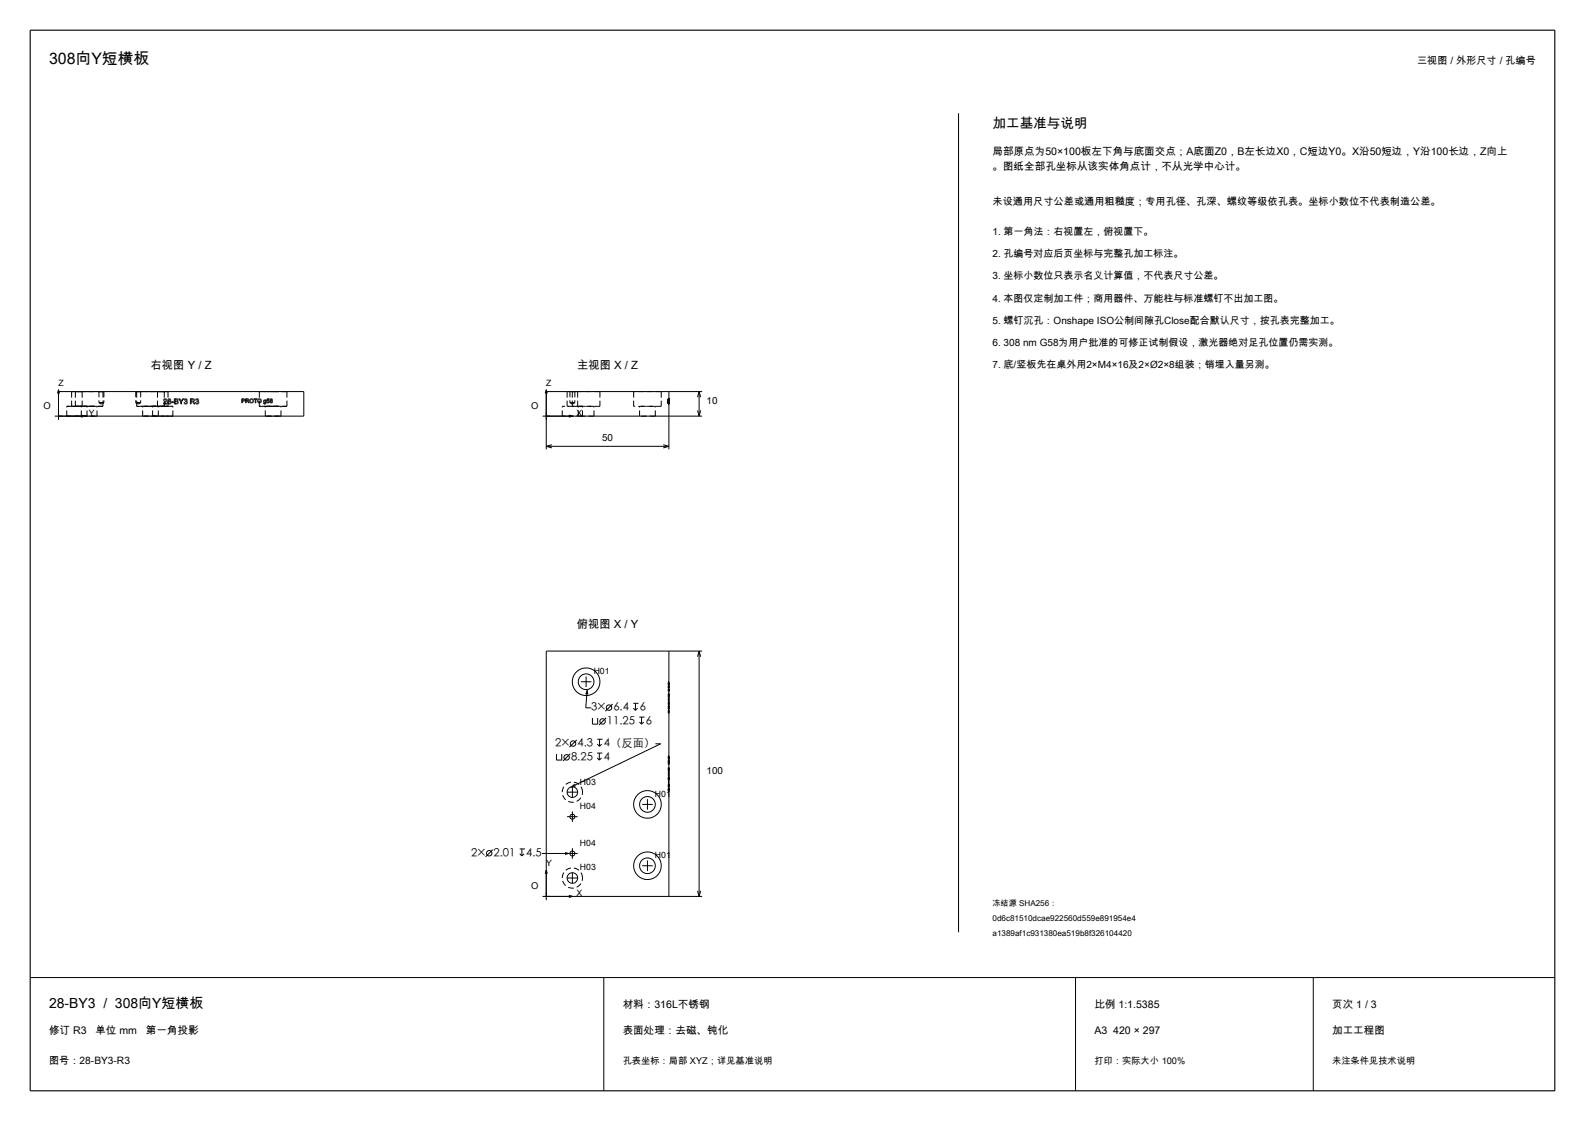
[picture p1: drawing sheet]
<svg xmlns="http://www.w3.org/2000/svg" width="420mm" height="297mm" viewBox="0 0 420 297" stroke-linecap="round" stroke-linejoin="round" font-family="sans-serif">
<path d="M8 8h404v281h-404z" fill="none" stroke="#000" stroke-width=".3"/>
<g fill="none" stroke="#000" stroke-width=".26">
<path d="M254 30v217M15.5 103.7h65v6.5h-66M15.5 103.3v8M15.5 103.3l-.3 .9M15.5 103.3l.3 .9M21.5 110l1 .2-1 .3M43.3 107h.1M43.3 106.9v.1M43.3 106.9h.1M43.3 106h.2M43.3 106h.1M43.3 105.9v.1"/>
<path d="M43.3 105.9h.1M43.4 105.9h.1M43.4 106.8l-.1 .1M43.4 106.8h.1M43.4 105.8h.1M43.4 106.7v.1M43.4 106.7h.1M43.5 105.7l-.1 .1M43.5 105.7h.1M43.5 106.7h-.1M43.5 106h.1M43.5 106.6v.1"/>
<path d="M43.5 105.9v.1M43.5 106.9h.7v.1h-.9M43.5 105.9h.1M43.5 106.9h.1M43.6 105.9h-.1M43.6 105.7h-.1M43.6 105.7h.1M43.6 106.8l-.1 .1M43.6 105.8v.1M43.6 106.8h.1M43.6 105.8h.1M43.6 105.6v.1"/>
<path d="M43.7 105.6h-.1M43.7 106.7l-.1 .1M43.7 105.8h.1M43.7 106.5l-.2 .1M43.7 105.6h.1M43.8 106.4l-.1 .1M43.8 105.8h.1M43.8 105.8h-.1M43.8 105.6h.1M43.8 106.4h.1M43.9 105.8h.1M43.9 105.6h.1"/>
<path d="M43.9 106.3l-.1 .1M43.9 105.6v.1M43.9 106.3h.1M43.9 105.7h.1M44 105.7h.1M44 106.5l-.3 .2M44 106.2l-.1 .1M44 105.9h.1M44 106.4v.1M44 106.2h.1M44 106.1v.1M44 106.1h.1"/>
<path d="M44 105.9v.1M44 106v.1M44 106h.1M44 106.4h.1M44.1 106.4h-.1M44.1 105.7h.1M44.1 105.7v.1M44.1 106.3v.1M44.1 105.8h.1M44.1 106.3h.1M44.2 105.8v.1M44.2 106.2l-.1 .1"/>
<path d="M44.2 106.2h.1M44.2 105.9h.1M44.2 106.1v.1M44.2 106.1h.1M44.2 105.9v.1M44.2 106h.1M44.2 106v.1M44.4 106.7h.1M44.4 106.6h.1M44.4 106.5v.1M44.4 106.7v.1M44.4 106.5h.1"/>
<path d="M44.4 106.8h.1M44.5 106h.1M44.5 106.9h.1M44.5 105.9v.1M44.5 106.1h.1M44.5 105.9h.1M44.5 106.1v.1M44.5 106.4h.1M44.5 106.2h.1M44.5 105.8v.1M44.5 105.8h.1M44.5 106.9l.1 .1"/>
<path d="M44.6 105.8h-.1M44.6 106.3l-.1 .1M44.6 105.7v.1M44.6 106.7h.1M44.6 106.6h.1M44.6 106.3h.1M44.6 106.2v.1M44.6 107h.1M44.6 106.7v.1M44.6 106.5v.1M44.6 106.8h.1M44.6 106.5h.1"/>
<path d="M44.6 105.7h.1M44.6 106h.1M44.6 105.9v.1M44.6 106.1h.1M44.6 105.9h.1M44.7 107h.1M44.7 105.9h-.1M44.7 106.3h-.1M44.7 106.1h.1M44.7 106.9h.1M44.7 105.9h.1M44.7 106.1v.1"/>
<path d="M44.7 105.7h.1M44.7 106.4h.1M44.7 106.2h.1M44.7 105.8v.1M44.7 107v.1M44.7 105.8h.1M44.7 107.1h.1M44.8 105.6h-.1M44.8 105.8h-.1M44.8 105.6h.1M44.8 106.4h-.1M44.8 107.1h.1"/>
<path d="M44.8 106.9h.1M44.8 106.2h.1M44.8 106.4h.1M44.8 105.8h.1M44.9 106.4h-.1M44.9 106.4h.1M44.9 105.6h-.1M44.9 105.8h-.1M44.9 105.8h.1M44.9 105.6h.1M44.9 106.2h.1M44.9 107.1h.1"/>
<path d="M44.9 106.9h.1M45 106.2h-.1M45 107.1h-.1M45 105.6h.1M45 106.4h.1M45 106.9h.1M45 105.7h.1M45 107v.1M45 105.8h.1M45 106.2h.1M45 105.8v.1M45 107h.1"/>
<path d="M45 106.4l.1 .1M45.1 105.9h.1M45.1 106.1h.1M45.1 106.8l-.1 .1M45.1 107h-.1M45.1 105.7h.1M45.1 105.9v.1M45.1 106.5h.1M45.1 106.3h.1M45.1 106h.1M45.1 106v.1M45.1 107h.1"/>
<path d="M45.1 106.8h.1M45.1 106.2v.1M45.1 106.6h.1M45.1 106.7h.1M45.1 106.6v.1M45.2 105.7v.1M45.2 107h-.1M45.2 105.8h.1M45.2 106.2h-.1M45.2 106.3v.1M45.2 107h.1M45.2 106.9v.1"/>
<path d="M45.2 106.4h.1M45.2 106.2h.1M45.2 106.9h.1M45.2 105.8v.1M45.2 106.1h.1M45.2 105.9h.1M45.3 106.9h-.1M45.3 106.1h-.1M45.3 105.9h.1M45.3 106.4v.1M45.3 105.9v.1M45.3 106v.1"/>
<path d="M45.3 106h.1M45.3 106.8v.1M45.3 106.8h.1M45.3 106.5h.1M45.3 106.7v.1M45.3 106.5v.1M45.3 106.7h.1M45.3 106.6h.1M45.3 106.6v.1M45.5 106.4h.5v.2h-.5zM46.7 105.8h-.3v.4h.4M46.7 105.8h.1"/>
<path d="M46.8 106.4h-.4v.5h.4M46.8 106.4h.1M46.8 105.8h.1M46.8 105.6h-.6v1.4h.6M46.8 105.6h.1M46.8 105.6l.1 .1M46.9 106.4h.1M46.9 107h-.1M46.9 106.9h-.1M46.9 105.8h.1M46.9 106.2h.1M46.9 105.7h.1"/>
<path d="M46.9 107h.1M46.9 106.9h.1M46.9 105.9h.1M46.9 106.8v.1M47 106.2h-.1M47 105.7h.1M47 107h-.1M47 106.2h.1M47 105.9h.1M47 106.8h.1M47 107h.1M47 106.5h.1"/>
<path d="M47 106.1h.1M47 106h.1M47 106v.1M47 106.3h.1M47.1 105.7h.1M47.1 106.5v.1M47.1 106.3h.1M47.1 106.6h.1M47.1 106.7h.1M47.1 106.3h-.1M47.1 107h-.1M47.1 106.6v.1"/>
<path d="M47.1 105.7v.1M47.1 107h.1M47.1 105.8h.1M47.1 106.2v.1M47.1 106.3l.1 .1M47.1 106.9v.1M47.1 106.2h.1M47.1 106.9h.1M47.1 105.8l.1 .1M47.2 106.4h.1M47.2 106.1l-.1 .1M47.2 105.9h.1"/>
<path d="M47.2 106.9h.1M47.2 106.1h.1M47.2 106h.1M47.2 106v.1M47.2 106.4v.1M47.2 106.8v.1M47.2 106.5h.1M47.2 106.8h.1M47.2 106.5l.1 .1M47.3 106.7h-.1M47.3 106.6h.1M47.3 106.7h.1"/>
<path d="M47.3 106.6v.1M47.4 105.6h.2l.4 .7 .4-.7h.3l-.6 .8v.6h-.2v-.6zM48.8 106.7h.1M48.8 106.7v.1M48.8 106.8h.1M48.8 106h.1M48.8 105.9v.1M48.8 105.9h.1M48.8 106.9h.1M48.8 105.8h.1M48.9 105.8h-.1M48.9 106.9h.1"/>
<path d="M48.9 105.8h.1M48.9 106.9v.1M48.9 105.7v.1M48.9 107h.1M48.9 105.7h.1M48.9 106.7h.1M48.9 106.7l.1 .1M49 106h-.1M49 107h.1M49 105.9v.1M49 106.8h.1M49 105.7h.1"/>
<path d="M49 105.9h.1M49 106.8v.1M49 105.8v.1M49 106.9h.1M49.1 105.8h-.1M49.1 105.6v.1M49.1 106.9h.1M49.1 107.1h.1M49.1 105.6h.1M49.1 105.8h.1M49.1 106.2v.2M49.2 106.2h-.1"/>
<path d="M49.2 105.8h-.1M49.2 106.9h.1M49.2 107.1h.1M49.2 106.4h.1M49.2 105.6h.1M49.2 106.2h.1M49.2 105.8h.1M49.3 106.2h-.1M49.3 107.1h-.1M49.3 105.6h.1M49.3 106.9h.1M49.3 105.8h.1"/>
<path d="M49.3 106.2h.1M49.3 106.4h.1M49.3 105.6v.1M49.3 107.1h.1M49.3 105.7h.1M49.3 107v.1M49.4 106.2h-.1M49.4 106.9h-.1M49.4 106.1v.1M49.4 106.4h.1M49.4 105.9h.1M49.4 105.7h.1"/>
<path d="M49.4 106.9h.1M49.4 107h.1M49.4 106.1h.1M49.4 105.9v.1M49.4 106v.1M49.4 106h.1M49.4 106.8v.1M49.4 106.5h.1M49.4 106.3h.1M49.4 106.8h.1M49.5 107h-.1M49.5 106.7v.1"/>
<path d="M49.5 106.3h.1M49.5 106.5h.1M49.5 105.7h.1M49.5 106.2l-.1 .1M49.5 106.7h.1M49.5 106.5v.1M49.5 106.6h.1M49.5 106.6v.1M49.5 106.2h.1M49.5 107h.1M49.5 105.8h.1M49.5 106.3l.1 .1"/>
<path d="M49.5 106.9v.1M49.6 105.8v.1M49.6 106.4h.1M49.6 106.1l-.1 .1M49.6 106.9h-.1M49.6 105.9h.1M49.6 106.1h.1M49.6 105.9v.1M49.6 106.9h.1M49.6 106h.1M49.6 106v.1M49.6 106.8v.1"/>
<path d="M49.6 106.8h.1M49.6 106.5l.1 .1M49.7 106.7l-.1 .1M49.7 106.7h.1M49.7 106.6h.1M50.9 106.4h.1M51 106.4h.1M51 106.5h.1M51.1 106.5h.1M51.1 106.3h.1M51.1 106.5l.4 .5h.2l-.3-.4M51.1 105.8h-.5v.5h.5"/>
<path d="M51.1 105.8h.1M51.1 105.6h-.6v1.4h.1v-.6h.3M51.1 105.6h.1M51.2 105.8h.1M51.2 105.6h.1M51.2 106.2l-.1 .1M51.2 106.2h.1M51.2 105.6v.1M51.2 106.4l.1 .1M51.2 106.4h.1M51.2 105.7h.1M51.3 106.2h-.1"/>
<path d="M51.3 105.8h.1M51.3 106.5h.1M51.3 106.4h-.1M51.3 105.7h.1M51.3 106.4h.1M51.3 106.2h.1M51.3 105.9h.1M51.3 106.1v.1M51.3 106.5l.1 .1M51.4 106.4h-.1M51.4 105.9h.1M51.4 105.7h.1"/>
<path d="M51.4 106.1h.1M51.4 106h.1M51.4 106.3v.1M51.4 106v.1M51.4 106.6h.1M51.4 106.3h.1M51.5 106.3h-.1M51.5 105.7v.1M51.5 105.8h.1M51.5 106.2h.1M51.5 105.8v.1M51.5 105.9h.1"/>
<path d="M51.6 106.1l-.1 .1M51.6 105.9h.1M51.6 105.9v.1M51.6 106.1h.1M51.6 106h.1M51.6 106v.1M51.8 106.7h.2M51.8 106.7v.1M51.8 106.8h.1M51.8 106h.2M51.8 105.9v.1M51.8 105.9h.1"/>
<path d="M51.9 105.9h-.1M51.9 106.9h.1M51.9 105.8h.1M51.9 106.9v.1M51.9 105.7v.1M51.9 107h.1M52 107h.1M52 105.7h.1M52 106.7h.1M52 106.7v.1M52 106h.1M52 105.9v.1"/>
<path d="M52 106.8h.1M52 105.9h.1M52 106.8l.1 .1M52.1 105.9h-.1M52.1 105.7h-.1M52.1 105.8v.1M52.1 107h.1M52.1 105.8h.1M52.1 106.9h.1M52.1 105.6v.1M52.1 107.1h.1M52.1 105.6h.1"/>
<path d="M52.2 105.8h-.1M52.2 106.9h.1M52.2 106.4h-.1M52.2 105.6h-.1M52.2 106.2l-.1 .2M52.2 105.8h.1M52.2 105.6h.1M52.2 107.1h.1M52.2 106.4h.1M52.2 106.2h.1M52.3 106.4h.1M52.3 106.4h-.1"/>
<path d="M52.3 106.2h-.1M52.3 105.6h.1M52.3 105.8h.1M52.3 106.9h-.1M52.3 106.2h.1M52.3 107.1h.1M52.3 106.9h.1M52.4 107.1h-.1M52.4 106.4h.1M52.4 105.8h.1M52.4 105.7h.1M52.4 106.2h.1"/>
<path d="M52.4 107v.1M52.4 106.9h-.1M52.4 106.1v.1M52.4 105.9h.1M52.4 106.9h.1M52.4 107h.1M52.4 106.1h.1M52.5 106.1h-.1M52.5 105.9h.1M52.5 105.9v.1M52.5 106v.1M52.5 106h.1"/>
<path d="M52.5 106.8l-.1 .1M52.5 105.7h.1M52.5 107h-.1M52.5 106.5h.1M52.5 106.3h.1M52.5 106.8h.1M52.5 107h.1M52.5 106.7v.1M52.5 106.2v.1M52.5 106.7h.1M52.5 106.5v.1M52.5 106.6h.1"/>
<path d="M52.5 106.6v.1M52.5 106.2h.1M52.5 105.8h.1M52.6 106.3v.1M52.6 106.2h-.1M52.6 106.9l-.1 .1M52.6 105.8h.1M52.6 106.2h.1M52.6 105.8v.1M52.6 106.4h.1M52.6 106.1v.1M52.6 106.9h.1"/>
<path d="M52.6 105.9h.1M52.6 106.1h.1M52.6 105.9v.1M52.6 106h.1M52.6 106v.1M52.7 106.4h.1M52.7 106.8l-.1 .1M52.7 106.8h.1M52.7 106.5h.1M52.7 106.5v.1M52.7 106.7v.1M52.7 106.7h.1"/>
<path d="M52.7 106.6h.1M64.5 106.2h.1M64.5 106.3h.1M64.6 106.2h-.1M64.6 106.3h-.1M64.6 105.8h-.4v.4h.3M64.6 105.8h.1M64.6 105.7h-.5v1h.1v-.4h.3M64.6 105.7h.1M64.6 106.2h.1M64.6 106.3h.1M64.7 106.1h.1"/>
<path d="M64.7 105.7h.1M64.7 106.3h.1M64.7 105.8h.1M64.7 105.9h.1M64.7 106v.1M64.7 106h.1M64.8 106.2l-.1 .1M64.8 105.7h.1M64.8 106.2h.1M64.8 105.7v.1M64.8 105.8h.1M64.9 105.8h.1"/>
<path d="M64.9 105.8v.1M64.9 106.1h.1M64.9 105.9h.1M64.9 106v.1M64.9 105.9v.1M64.9 106h.1M65.5 106.3h.1M65.6 105.7h-.5v1h.1v-.4h.2M65.6 105.7h.1M65.6 105.8h-.4v.3h.4M65.6 105.8h.1M65.6 106.3h.1"/>
<path d="M65.6 106.2l.1 .1M65.7 105.7h.1M65.7 105.8h.1M65.7 106.1h.1M65.7 106.2h-.1M65.7 106.3h.1M65.7 106.2h.1M65.8 106.3h.1M65.8 106.1h-.1M65.8 106.2h-.1M65.8 105.8v.1M65.8 106.3l.2 .4-.4-.4"/>
<path d="M65.8 105.7h.1M65.8 106h.1M65.8 105.9h.1M65.8 106.2h.1M65.9 106.2h-.1M65.9 105.7v.1M65.9 106.1v.1M65.9 105.8h.1M65.9 106.1h.1M65.9 105.8v.1M65.9 105.9h.1M65.9 106v.1"/>
<path d="M66 106h-.1M66 105.9h.1M66 106h.1M66.1 106.2h.1M66.1 106.2v.1M66.1 106.1v.1M66.1 106.3h.1M66.1 106.1h.1M66.1 106.3l.1 .1M66.2 106.1h-.1M66.2 106.4h.1M66.2 106v.1"/>
<path d="M66.2 106h.1M66.2 106.4v.1M66.2 105.9v.1M66.2 106.5h.1M66.2 105.9h.1M66.2 106.5l.1 .1M66.3 106.6h.1M66.3 105.8h-.1M66.3 106.2h.1M66.3 106.3h.1M66.3 106.1v.1M66.3 106.3v.1"/>
<path d="M66.3 106.1h.1M66.3 106.4h.1M66.3 105.8h.1M66.3 106h.1M66.3 106.6l.1 .1M66.3 106.4v.1M66.3 105.7v.1M66.3 106.5h.1M66.3 105.9v.1M66.4 106.7h.1M66.4 106.5h.1M66.4 105.9h-.1"/>
<path d="M66.4 105.7h-.1M66.4 105.9h.1M66.4 105.7h.1M66.4 106.5v.1M66.4 105.8v.1M66.4 105.8h.1M66.4 106.6h.1M66.5 105.7h-.1M66.5 105.8h-.1M66.5 106.6h.1M66.5 105.8h.1M66.5 106.7h.1"/>
<path d="M66.5 105.7h.1M66.5 106.7l.1 .1M66.5 105.6v.1M66.6 105.6h-.1M66.6 105.8h-.1M66.6 105.8h.1M66.6 105.6h.1M66.6 106.6h.1M66.6 106.8h.1M66.7 105.6h-.1M66.7 105.6h.1M66.7 105.8h.1"/>
<path d="M66.7 106.6h.1M66.7 106.8h.1M66.8 106.6h-.1M66.8 106.8h-.1M66.8 105.8h.1M66.8 105.6v.1M66.8 106.6h.1M66.8 106.7v.1M66.8 105.7h.1M66.8 106.7h.1M66.9 105.8h.1M66.9 106.7h-.1"/>
<path d="M66.9 105.7h.1M66.9 106.6h.1M66.9 106.7h.1M66.9 105.9h.1M66.9 106.5h.1M67 106.7h-.1M67 105.7h.1M67 106.5h-.1M67 105.9v.1M67 106.7h.1M67 106h.1M67 105.7v.1"/>
<path d="M67 106.4h.1M67 106v.1M67 105.8h.1M67 106.3v.1M67 106.1h.1M67 106.3h.1M67 106.1v.1M67 106.2h.1M67 106.2v.1M67 106.6v.1M67.1 106.6h-.1M67.1 105.8h.1"/>
<path d="M67.1 105.8v.1M67.1 106.5v.1M67.1 105.9h.1M67.1 106.5h.1M67.1 105.9v.1M67.1 106h.1M67.2 106h.1M67.2 106.4l-.1 .1M67.2 106v.1M67.2 106.3v.1M67.2 106.1v.1M67.2 106.3h.1"/>
<path d="M67.2 106.2v.1M67.2 106.2h.1M67.3 105.7h.8l-.3 .1v.9h-.2v-.9zM68.2 106.2h.1M68.2 106.2v.1M68.2 106.1v.1M68.2 106.3h.1M68.2 106.1h.1M68.2 106.3v.1M68.2 106.4h.1M68.2 106v.1M68.3 106h-.1"/>
<path d="M68.3 106.4v.1M68.3 105.9v.1M68.3 106.5h.1M68.3 105.9h.1M68.3 106.5v.1M68.3 106.6h.1M68.4 105.8l-.1 .1M68.4 106.6h.1M68.4 105.8h.1M68.4 106.2h.1M68.4 106.3h.1M68.4 106.1v.1"/>
<path d="M68.4 106.3v.1M68.4 106.1h.1M68.4 106.4h.1M68.4 106h.1M68.4 106.6v.1M68.4 105.9v.1M68.4 105.7v.1M68.4 106.5h.1M68.4 105.9h.1M68.4 106.7h.1M68.5 106.5h.1M68.5 105.9h-.1"/>
<path d="M68.5 105.9h.1M68.5 105.7h-.1M68.5 106.6h.1M68.5 105.7h.1M68.5 106.7h.1M68.5 105.8h.1M68.6 105.8h-.1M68.6 105.7h-.1M68.6 106.7h.1M68.6 106.6h.1M68.6 106.7v.1M68.6 105.8h.1"/>
<path d="M68.6 105.6v.1M68.6 106.8h.1M68.6 105.6h.1M68.7 106.6h.1M68.7 105.6h-.1M68.7 106.8h.1M68.7 105.8h.1M68.7 105.6h.1M68.8 106.6h-.1M68.8 105.8h.1M68.8 106.8h-.1M68.8 105.6h.1"/>
<path d="M68.8 106.6h.1M68.9 105.8h.1M68.9 105.6v.1M68.9 106.6h-.1M68.9 106.6h.1M68.9 106.7l-.1 .1M68.9 105.7h.1M68.9 106.7h.1M69 105.7h.1M69 105.8h.1M69 106.6h.1M69 106.7h-.1"/>
<path d="M69 105.8v.1M69 106.5v.1M69 105.9h.1M69 106.5h.1M69 105.7l.1 .1M69 105.9l.1 .1M69.1 106.5h-.1M69.1 106.7h-.1M69.1 106.4v.1M69.1 106h.1M69.1 106.4h.1M69.1 106.6v.1"/>
<path d="M69.1 106v.1M69.1 105.8h.1M69.1 106.3v.1M69.1 106.1h.1M69.1 106.3h.1M69.1 106.1v.1M69.1 106.2h.1M69.1 106.2v.1M69.1 106.6h.1M69.2 106.6h-.1M69.2 105.8v.1M69.2 105.9h.1"/>
<path d="M69.2 106.5v.1M69.2 105.9v.1M69.2 106.4v.1M69.2 106h.1M69.3 106.4h-.1M69.3 106v.1M69.3 106.3v.1M69.3 106.1v.1M69.3 106.3h.1M69.3 106.2v.1M69.3 106.2h.1M69.8 106.3v.1"/>
<path d="M69.8 106.3h.1M69.8 106.4v.1M69.8 106.5h.1M69.8 106.2h.1M69.8 106.9h.1M69.9 106.9h.1M69.9 106.5v.1M69.9 106.9v.1M69.9 106.1l-.1 .1M69.9 106.6h.1M69.9 106.1h.1M69.9 107h.1"/>
<path d="M69.9 106.6v.1M69.9 106.7h.1M69.9 106h.1M69.9 106.3v.1M69.9 106.4h.1M69.9 106.3h.1M70 106.4h.1M70 106.3h-.1M70 106.4v.1M70 106.2v.1M70 106.7h.1M70 106.5h.1"/>
<path d="M70 106.2h.1M70 106.8h-.2M70 106.8h.1M70 106.5v.1M70 106.9h.1M70 106.1v.1M70 106.1h.1M70 107v.1M70 106.6h.1M70 106h.1M70 107.1h.1M70.1 105.9l-.1 .1"/>
<path d="M70.1 106.9h.1M70.1 106.6h.1M70.1 106.1h-.1M70.1 105.9h.1M70.1 106.1h.1M70.1 107.1h.1M70.1 106.7h.1M70.1 107h.1M70.1 106v.1M70.2 105.9h-.1M70.2 106h-.1M70.2 107.1h-.1"/>
<path d="M70.2 106.7h.1M70.2 106v.1M70.2 105.9h.1M70.2 106.6h.1M70.2 107h.1M70.2 106.1h.1M70.2 107.1h.1M70.2 106.9v.1M70.2 106h.1M70.3 106.7h-.1M70.3 107.1h-.1M70.3 106.9h-.1"/>
<path d="M70.3 106.1h.1M70.3 106.6h-.1M70.3 106.9h.1M70.3 106h.1M70.3 106.6h.1M70.3 107h.1M70.3 106.7h.1M70.3 106.1v.1M70.3 106.5v.1M70.3 106.2h.1M70.4 106.5h-.1M70.4 106h.1"/>
<path d="M70.4 106.8h.1M70.4 106.2h.1M70.4 106.5h.1M70.4 106.7v.1M70.4 106.7h.1M70.4 106.6v.1M70.4 106.2v.1M70.4 106.4v.1M70.4 106.3h.1M70.4 106.4h.1M70.4 106.3v.1M70.4 106h.1v.6"/>
<path d="M70.4 107h.1M70.4 106.9v.1M70.5 106.9h-.1M70.5 106.9h.1M70.5 106.8v.1M70.5 106.8h.1M70.5 106.7v.1M70.5 106.6v.1M70.7 106.5v.1M70.7 106.6h.1M70.8 106.7h.1M70.8 106.4l-.1 .1"/>
<path d="M70.8 106.4v.1M70.8 106.5h.1M70.8 106.2h.1M70.8 106.6h.1M70.9 106.2h-.1M70.9 106.6h.1M70.9 106.1v-.3l.4-.1h-.5v.5M70.9 106.7v.1M70.9 106.1h.1M70.9 106.2h.1M70.9 106.8h.1M70.9 106v.1"/>
<path d="M70.9 106h.1M71 106.1h.1M71 106.6v.1M71 106h.1M71 106.7h.1M71 106.8h.1M71.1 106h-.1M71.1 106h.1M71.1 106.8h-.1M71.1 106.6l-.1 .1M71.1 106.8h.1M71.1 106.6h.1"/>
<path d="M71.1 106.1v.1M71.1 106.2h.1M71.2 106.2h.1M71.2 106.7h-.1M71.2 106.6h-.1M71.2 106h.1M71.2 106.7h.1M71.2 106.6h.1M71.2 106v.1M71.2 106.5v.1M71.2 106.5h.1M71.2 106.3h.1"/>
<path d="M71.2 106.1h.1M71.2 106.4v.1M71.2 106.3v.1M71.2 106.4h.1M71.3 106.4h-.1M71.3 106.1h.1M71.3 106.1v.1M71.3 106.6h.1M71.3 106.2h.1M71.4 106.5l-.1 .1M71.4 106.2h.1M71.4 106.5h.1"/>
<path d="M71.4 106.3h.1M71.4 106.4v.1M71.4 106.4h.1M71.5 106.4h.1M71.5 106.5h.1M71.5 106.3v.1M71.5 106.5v.1M71.5 106.3h.1M71.6 106.3h-.1M71.6 105.9v.1M71.6 106h.1M71.6 106.6h.1"/>
<path d="M71.6 105.9h.1M71.6 105.8v.1M71.6 105.8h.1M71.6 106.2v.1M71.6 106.1h.1M71.6 106.7h.1M71.6 106.2h.1M71.6 105.7v.1M71.7 106.4h.1M71.7 106.2h-.1M71.7 106.5h.1M71.7 106.3v.1"/>
<path d="M71.7 106.2h.1M71.7 106.3h.1M71.7 106.7h.1M71.7 106.1h.1M71.7 106.6h.1M71.7 105.9h.1M71.7 105.9v.1M71.7 106.1v.1M71.7 106h.1M71.7 105.8v.1M71.7 105.7h-.1M71.7 105.8h.1"/>
<path d="M71.7 106v.1M71.7 105.7h.1M71.8 106.6h.1M71.8 106.7v.1M71.8 106.1h.1M71.8 105.8h.1M71.8 105.7h.1M71.8 106.2h.1M71.8 106.8h.1M71.8 106.6v.1M71.9 105.8h-.1M71.9 106.2h-.1"/>
<path d="M71.9 105.6l-.1 .1M71.9 105.6v.1M71.9 105.8h.1M71.9 106.1h.1M71.9 106.2h.1M71.9 106.7h.1M71.9 105.7h.1M71.9 106.6v.1M72 106.8h-.1M72 106.6h-.1M72 105.7h.1M72 105.8h.1"/>
<path d="M72 106.1h.1M72 106.7v.1M72 106.6h.1M72 106.3h.1M72 105.8v.1M72 106h.1M72 106.7h.1M72 105.9h.1M72 106.1l.1 .1M72.1 106h-.1M72.1 106.7h-.1M72.1 106.2h.1"/>
<path d="M72.1 105.7h.1M72.1 106.3h.1M72.1 106.6h-.1M72.1 106.5v.1M72.1 106.3v.1M72.1 106.4h.1M72.1 106.5h.1M72.1 106.7h.1M72.1 106.4v.1M72.1 106.1h.1M72.1 105.7v.1M72.1 105.8h.1"/>
<path d="M72.2 106.2v.1M72.2 106v.1M72.2 105.8v.1M72.2 106.6h.1M72.2 105.9h.1M72.2 106h.1M72.2 106.3h.1M72.2 106.5v.1M72.2 106.3v.1M72.2 106.4h.1M72.2 106.5h.1M72.2 106.4v.1"/>
<path d="M143.7 110.2h42.3M144.8 103.3v15.8M144.8 103.7h41.2M144.8 103.3l-.3 .9M144.8 103.3l.2 .9M144.8 118.3h32.4M144.8 118.3l1.4 .4M146.2 117.8l-1.4 .5M150.7 110l1.1 .2-1.1 .3M175.8 117.8l1.4 .5M177.2 103.7v15.4M177.2 118.3l-1.4 .4"/>
<path d="M184.8 108.8l.4 1.4M185.2 103.7v6.5M185.2 103.7l-.4 1.6M185.2 103.7l.5 1.6M185.7 108.8l-.5 1.4M155.3 179.2v2.8M177.2 172.5v65M185.2 172.5v65M185.2 172.5l-.4 1.5M185.2 172.5l.5 1.5M186 172.5h-41.2v66M147.5 199.8v1.6h1.4v-1.6"/>
<path d="M151.1 199.7l-1.9 1.9M152.8 196l-1.9 2M153.9 180.6h2.8M155.6 182.7l-.4 4.8h1.4M157 190.2v1.7h1.4v-1.7M158.2 199.5h1.4M158.3 195.9h1.4M158.3 197.2l.6 .5M158.8 199.5v1.9M158.9 195.9v1.8M159.4 197.2l-.5 .5M160.6 190.2l-1.9 1.9"/>
<path d="M162.3 186.5l-1.9 1.9M167.8 186.3h1.4M167.8 187.6l.6 .6M168.4 186.3v1.9M169 187.6l-.6 .6M169.4 190h1.4M169.4 191.3l.6 .6M170 190v1.9M170.6 191.3l-.6 .6M173.7 197.1h1.4l-23.8 11.4M150.3 209.9h2.8M150.3 216.4h2.8"/>
<path d="M151.7 208.5v2.8M151.7 215v2.8M158.2 200.8l.6 .6M159.4 200.8l-.6 .6M170.2 213.1h2.8M171.6 211.7v2.8M130.6 225.1l-1.9 1.9M137.7 224.9h1.4M137.7 226.2l.6 .6M138.3 224.9v1.9M138.9 226.2l-.6 .6M143.6 226.1h9.5"/>
<path d="M143.7 237.5h42.3M144.5 231.5l.3-1 .2 1M150.3 232.6h2.8M150.7 237.2l1.1 .3-1.1 .3M151.7 224.7v2.8M151.7 231.2v2.8M170.2 229.4h2.8M171.6 228v2.8M184.8 236l.4 1.5M185.7 236l-.5 1.5M8 259h404M160 259v30"/>
<path d="M285 259v30M348 259v30"/>
<circle cx="151.9" cy="197" r=".72"/>
<circle cx="155.3" cy="180.6" r="3.7"/>
<circle cx="155.3" cy="180.6" r="2.08"/>
<circle cx="159.7" cy="191.1" r=".72"/>
<circle cx="161.4" cy="187.5" r=".72"/>
<circle cx="150.2" cy="200.7" r=".72"/>
<circle cx="151.7" cy="209.9" r="1.4"/>
<circle cx="151.7" cy="216.4" r=".65"/>
<circle cx="171.6" cy="213.1" r="3.7"/>
<circle cx="171.6" cy="213.1" r="2.08"/>
<circle cx="129.6" cy="226.1" r=".72"/>
<circle cx="151.7" cy="232.6" r="1.4"/>
<circle cx="151.7" cy="226.1" r=".65"/>
<circle cx="171.6" cy="229.4" r="3.7"/>
<circle cx="171.6" cy="229.4" r="2.08"/>
</g>
<g fill="none" stroke="#000" stroke-width=".26" stroke-dasharray="1.5 .8" stroke-linecap="butt">
<path d="M17.7 110.2h2.7M17.7 107.6h2.7M17.7 110.2v-2.6M19 103.7h1.4M19 107.6h1.4M19 107.6v-3.9M20 103.7h3.6M20 107.6h3.6M20 107.6v-3.9M20.4 103.7h1.4M20.4 110.2h2.7M20.4 107.6h1.4"/>
<path d="M20.4 107.6h2.7M21.5 110.2h2.1M21.5 107.6h2.1M21.5 110.2v-2.6M21.8 103.7h-2.8M21.8 107.6h-2.8M21.8 107.6v-3.9M23.1 110.2h-5.4M23.1 107.6h-5.4M23.1 110.2v-2.6M23.6 103.7h3.7M23.6 110.2h2.1"/>
<path d="M23.6 107.6h3.7M23.6 107.6h2.1M25.7 110.2h-4.2M25.7 107.6h-4.2M25.7 110.2v-2.6M26.2 103.7h.7M26.2 106.7h.7M26.2 103.7v3M26.9 103.7h.6M26.9 106.7h.6M26.9 107.1l.6-.4M26.9 107.1l-.7-.4"/>
<path d="M27.3 103.7h-7.3M27.3 107.6h-7.3M27.3 107.6v-3.9M27.5 103.7h-1.3M27.5 106.7h-1.3M27.5 103.7v3M36 103.7h.6M36 106.7h.6M36 103.7v3M36.2 103.7h3.7M36.2 107.6h3.7M36.2 107.6v-3.9"/>
<path d="M36.6 103.7h.7M36.6 106.7h.7M36.6 107.1l.7-.4M36.6 107.1l-.6-.4M37.3 103.7h-1.3M37.3 106.7h-1.3M37.3 103.7v3M37.8 110.2h2.1M37.8 107.6h2.1M37.8 110.2v-2.6M39.9 103.7h3.6M39.9 110.2h2.1"/>
<path d="M39.9 107.6h3.6M39.9 107.6h2.1M40.4 110.2h2.7M40.4 107.6h2.7M40.4 110.2v-2.6M41.7 103.7h1.4M41.7 107.6h1.4M41.7 107.6v-3.9M42 110.2h-4.2M42 107.6h-4.2M42 110.2v-2.6M43.1 103.7h1.4"/>
<path d="M43.1 110.2h2.7M43.1 107.6h1.4M43.1 107.6h2.7M43.5 103.7h-7.3M43.5 107.6h-7.3M43.5 107.6v-3.9M44.5 103.7h-2.8M44.5 107.6h-2.8M44.5 107.6v-3.9M45.8 110.2h-5.4M45.8 107.6h-5.4M45.8 110.2v-2.6"/>
<path d="M68.7 103.7h3.7M68.7 107.6h3.7M68.7 107.6v-3.9M70.3 110.2h2.1M70.3 107.6h2.1M70.3 110.2v-2.6M72.4 103.7h3.6M72.4 110.2h2.1M72.4 107.6h3.6M72.4 107.6h2.1M74.5 110.2h-4.2M74.5 107.6h-4.2"/>
<path d="M74.5 110.2v-2.6M76 103.7h-7.3M76 107.6h-7.3M76 107.6v-3.9M149 110.2v-2.6M150.3 107.6v-3.9M151 103.7h1.3M151 103.7v3M151 106.7h1.3M151 106.7l.7 .4M151.7 107.6v-3.9M151.7 107.1l.6-.4"/>
<path d="M152.3 103.7v3M153.1 103.7h-2.8M153.1 107.6v-3.9M153.1 107.6h-2.8M153.2 110.2v-2.6M154.4 110.2h-5.4M154.4 110.2v-2.6M154.4 107.6h-5.4M157.4 110.2h-4.2M157.4 107.6h-4.2M157.4 110.2v-2.6M159 103.7h-7.3"/>
<path d="M159 107.6v-3.9M159 107.6h-7.3M167.9 107.6v-3.9M169.5 110.2v-2.6M173.6 110.2h-4.1M173.6 107.6h-4.1M173.6 110.2v-2.6M175.2 103.7h-7.3M175.2 107.6v-3.9M175.2 107.6h-7.3M177.1 106.9v-.1M177.1 106.8v.1"/>
<path d="M177.1 106.9v.1M177.1 107v-.1M177.1 107v.1M177.1 107.1v-.1M177.1 106.7v.1M177.1 106.6v.1M177.1 106.7v-.1M177.1 106.8v-.1M177.1 106.6v-.6M177.1 106v-.1M177.1 105.9v.1M177.1 106.5v.1"/>
<path d="M177.1 106v.1M177.1 106.4v.1M177.1 106.3v.1M177.1 106.1v.1M177.1 106.2v.1M177.1 106.6v-.1M177.1 106.5v-.1M177.1 106.4v-.1M177.1 106.3v-.1M177.1 106.2v-.1M177.1 106.1v-.1M177.1 105.9v-.1"/>
<path d="M177.1 105.8v-.1M177.1 105.7v-.1M177.1 105.6v.1M177.1 105.7v.1M177.1 105.8v.1M177.1 105.7v.5M177.1 106.1v-.3M177.1 105.8v.9M177.1 105.7v1M177.1 106.7v-.4M177.1 106.5v.2M177.1 106.7v-.3"/>
<path d="M177.1 106.2v.2M177.1 106.4v.2M177.1 105.6v1.4M177.1 107v-.6M177.1 106.7v.3M177.1 107v-.3M177.1 106.4v.6M177.1 105.6v.8M177.1 106.1v-.5M177.1 105.6v.5M177.1 106.2v-.4M177.1 106.3v-.5"/>
<path d="M177.1 106.9v-.5M177.2 106.9v-.1M177.2 107v-.1M177.2 106.8v.1M177.2 106.7v.1M177.2 106.6v.1M177.2 106.7v-.1M177.2 106.5v.1M177.2 106.4v.1M177.2 106.3v.1M177.2 106.2v.1M177.2 106.1v.1"/>
<path d="M177.2 106v.1M177.2 105.9v.1M177.2 106v-.1M177.2 106.6v-.6M177.2 106.8v-.1M177.2 107.1v-.1M177.2 107v.1M177.2 106.9v.1M177.2 105.8v.1M177.2 105.7v.1M177.2 105.6v.1M177.2 105.7v-.1"/>
<path d="M177.2 105.8v-.1M177.2 105.9v-.1M177.2 106.1v-.1M177.2 106.2v-.1M177.2 106.3v-.1M177.2 106.4v-.1M177.2 106.5v-.1M177.2 106.6v-.1M177.2 105.7v.5M177.2 106.1v-.3M177.2 105.8v.9M177.2 105.7v1"/>
<path d="M177.2 106.7v-.3M177.2 106.5v.2M177.2 106.7v-.4M177.2 106.2v.2M177.2 106.4v.2M177.2 105.6v1.4M177.2 107v-.3M177.2 106.7v.3M177.2 107v-.6M177.2 106.4v.6M177.2 105.6v.8M177.2 106.1v-.5"/>
<path d="M177.2 105.6v.5M177.2 106.8h-.1M177.2 106.9h-.1M177.2 107h-.1M177.2 107.1h-.1M177.2 106.7h-.1M177.2 106.6h-.1M177.2 106h-.1M177.2 105.9h-.1M177.2 106.5h-.1M177.2 106.1h-.1M177.2 106.4h-.1"/>
<path d="M177.2 106.3h-.1M177.2 106.2h-.1M177.2 105.8h-.1M177.2 105.7h-.1M177.2 105.6h-.1M177.2 106.2v-.4M177.2 106.3v-.5M177.2 106.9v-.5M177.1 183v.2M177.1 183.2v-.1M177.1 182.9v.1M177.1 183.1v-.1"/>
<path d="M177.1 182.8v.1M177.1 183v-.1M177.1 182.7v.1M177.1 182.9v-.1M177.1 182.8v-.1M177.1 182.6v.1M177.1 182.7v-.1M177.1 182.6v-.1M177.1 182.5v.1M177.1 183v.1M177.1 183.1v.1M177.1 181.4v-.1"/>
<path d="M177.1 181.3v.1M177.1 181.4v.1M177.1 181.5v-.1M177.1 181.3v-.1M177.1 181.2v-.1M177.1 181.1v-.1M177.1 181v-.1M177.1 180.9v-.1M177.1 180.8v.1M177.1 180.9v.1M177.1 181v.1M177.1 181.1v.1"/>
<path d="M177.1 181.2v.1M177.1 182.2v.1M177.1 182.1v.1M177.1 182.3v-.1M177.1 182.2v-.1M177.1 182v.1M177.1 182.1v-.1M177.1 181.9v.1M177.1 182v-.1M177.1 181.8v.1M177.1 181.9v-.1M177.1 181.8v-.1"/>
<path d="M177.1 181.7v.1M177.1 181.7v-.1M177.1 181.6v.1M177.1 181.7v.5M177.1 182.1v-.4M177.1 184.6v.1M177.1 184.5v.1M177.1 184.4v.1M177.1 184.7v.1M177.1 184.3v.1M177.1 184.2v.1M177.1 184.1v.1"/>
<path d="M177.1 184.8v-.1M177.1 184v.1M177.1 183.9v.1M177.1 184.7v-.1M177.1 183.8v.1M177.1 184.6v-.1M177.1 184.5v-.1M177.1 183.7v.1M177.1 184.4v-.1M177.1 184.3v-.1M177.1 184.2v-.1M177.1 183.8v-.1"/>
<path d="M177.1 184.1v-.1M177.1 184v-.1M177.1 183.9v-.1M177.1 185.4v-.2M177.1 185.7v-.3M177.1 185.2v-.3M177.1 184.9v.8M177.1 186.7v.1M177.1 186.6v.1M177.1 186.5v.1M177.1 186.8v.1M177.1 186.4v.1"/>
<path d="M177.1 186.3v.1M177.1 186.2v.1M177.1 186.9v-.1M177.1 186.1v.1M177.1 186v.1M177.1 186.8v-.1M177.1 185.9v.1M177.1 186.7v-.1M177.1 186.6v-.1M177.1 185.8v.1M177.1 186.5v-.1M177.1 186.4v-.1"/>
<path d="M177.1 186.3v-.1M177.1 186.2v-.1M177.1 185.9v-.1M177.1 186.1v-.1M177.1 186v-.1M177.1 187.9v-.1M177.1 187.4v.5M177.1 187.8v-.2M177.1 187.6v-.1M177.1 187.3v.1M177.1 187.2v.1M177.1 187.5v-.1"/>
<path d="M177.1 187.1v.1M177.1 187.4v-.1M177.1 187.3v-.2M177.1 187.1v-.1M177.1 187v.1M177.1 187.3v-.1M177.1 187.2v-.1M177.1 188.9v-.1M177.1 188.5v.4M177.1 188.8v-.3M177.1 188.4v.1M177.1 188.5v-.1"/>
<path d="M177.1 188.3v.1M177.1 188.4v-.1M177.1 188.2v.1M177.1 188.3v-.1M177.1 188.1v.1M177.1 188.2v-.1M177.1 187.8v-.4M177.1 187.4v.1M177.1 187.5v.3M177.1 188.5v.3M177.2 183v.2M177.2 182.9v.1"/>
<path d="M177.2 182.8v.1M177.2 182.7v.1M177.2 182.6v.1M177.2 182.7v-.1M177.2 182.8v-.1M177.2 182.9v-.1M177.2 183v-.1M177.2 183.1v-.1M177.2 183.2v-.1M177.2 183.1v.1M177.2 183v.1M177.2 182.5v.1"/>
<path d="M177.2 182.6v-.1M177.2 181.3v.1M177.2 181.2v.1M177.2 181.1v.1M177.2 181v.1M177.2 180.9v.1M177.2 180.8v.1M177.2 180.9v-.1M177.2 181v-.1M177.2 181.1v-.1M177.2 181.2v-.1M177.2 181.3v-.1"/>
<path d="M177.2 181.4v-.1M177.2 181.5v-.1M177.2 181.4v.1M177.2 182.2v.1M177.2 182.1v.1M177.2 182v.1M177.2 181.9v.1M177.2 181.8v.1M177.2 181.7v.1M177.2 181.8v-.1M177.2 181.9v-.1M177.2 182v-.1"/>
<path d="M177.2 182.1v-.1M177.2 182.2v-.1M177.2 182.3v-.1M177.2 181.7v.5M177.2 182.1v-.4M177.2 181.6v.1M177.2 181.7v-.1M177.2 184.5v.1M177.2 184.4v.1M177.2 184.3v.1M177.2 184.2v.1M177.2 184.1v.1"/>
<path d="M177.2 184v.1M177.2 183.9v.1M177.2 183.8v.1M177.2 183.7v.1M177.2 183.8v-.1M177.2 183.9v-.1M177.2 184v-.1M177.2 184.1v-.1M177.2 184.2v-.1M177.2 184.3v-.1M177.2 184.4v-.1M177.2 184.5v-.1"/>
<path d="M177.2 184.6v-.1M177.2 184.7v-.1M177.2 184.8v-.1M177.2 184.7v.1M177.2 184.6v.1M177.2 185.4v-.2M177.2 185.7v-.3M177.2 184.9v.8M177.2 185.2v-.3M177.2 186.6v.1M177.2 186.5v.1M177.2 186.4v.1"/>
<path d="M177.2 186.3v.1M177.2 186.2v.1M177.2 186.1v.1M177.2 186v.1M177.2 185.9v.1M177.2 185.8v.1M177.2 185.9v-.1M177.2 186v-.1M177.2 186.1v-.1M177.2 186.2v-.1M177.2 186.3v-.1M177.2 186.4v-.1"/>
<path d="M177.2 186.5v-.1M177.2 186.6v-.1M177.2 186.7v-.1M177.2 186.8v-.1M177.2 186.9v-.1M177.2 186.8v.1M177.2 186.7v.1M177.2 187.9v-.1M177.2 187.4v.5M177.2 187.3v.1M177.2 187.2v.1M177.2 187.1v.1"/>
<path d="M177.2 187v.1M177.2 187.1v-.1M177.2 187.2v-.1M177.2 187.3v-.1M177.2 187.4v-.1M177.2 187.3v-.2M177.2 187.5v-.1M177.2 187.6v-.1M177.2 187.8v-.2M177.2 188.9v-.1M177.2 188.5v.4M177.2 188.4v.1"/>
<path d="M177.2 188.3v.1M177.2 188.2v.1M177.2 188.1v.1M177.2 188.2v-.1M177.2 188.3v-.1M177.2 188.4v-.1M177.2 188.5v-.1M177.2 188.8v-.3M177.2 183h-.1M177.2 183.2h-.1M177.2 183.1h-.1M177.2 182.9h-.1"/>
<path d="M177.2 182.8h-.1M177.2 182.7h-.1M177.2 182.6h-.1M177.2 182.5h-.1M177.2 181.4h-.1M177.2 181.3h-.1M177.2 181.5h-.1M177.2 181.2h-.1M177.2 181.1h-.1M177.2 181h-.1M177.2 180.9h-.1M177.2 180.8h-.1"/>
<path d="M177.2 182.2h-.1M177.2 182.3h-.1M177.2 182.1h-.1M177.2 182h-.1M177.2 181.9h-.1M177.2 181.8h-.1M177.2 181.7h-.1M177.2 181.6h-.1M177.2 184.6h-.1M177.2 184.7h-.1M177.2 184.5h-.1M177.2 184.4h-.1"/>
<path d="M177.2 184.8h-.1M177.2 184.3h-.1M177.2 184.2h-.1M177.2 184.1h-.1M177.2 184h-.1M177.2 183.9h-.1M177.2 183.8h-.1M177.2 183.7h-.1M177.2 185.4h-.1M177.2 185.2h-.1M177.2 185.7h-.1M177.2 184.9h-.1"/>
<path d="M177.2 186.7h-.1M177.2 186.8h-.1M177.2 186.6h-.1M177.2 186.5h-.1M177.2 186.9h-.1M177.2 186.4h-.1M177.2 186.3h-.1M177.2 186.2h-.1M177.2 186.1h-.1M177.2 186h-.1M177.2 185.9h-.1M177.2 185.8h-.1"/>
<path d="M177.2 187.9h-.1M177.2 187.8h-.1M177.2 187.4h-.1M177.2 187.6h-.1M177.2 187.5h-.1M177.2 187.3h-.1M177.2 187.2h-.1M177.2 187.1h-.1M177.2 187h-.1M177.2 188.9h-.1M177.2 188.8h-.1M177.2 188.5h-.1"/>
<path d="M177.2 188.4h-.1M177.2 188.3h-.1M177.2 188.2h-.1M177.2 188.1h-.1M177.2 187.8v-.4M177.2 187.4v.1M177.2 187.5v.3M177.2 188.5v.3M154.4 209.9a2.68 2.68 0 0 0-4-2.4 2.68 2.68 0 0 0-.2 4.6 2.68 2.68 0 0 0 4.1-2l.1-.2M177.1 201v.2M177.1 200.9v.1M177.1 201.2v-.1"/>
<path d="M177.1 200.8v.1M177.1 200.7v.1M177.1 201.1v-.1M177.1 200.6v.1M177.1 201v-.1M177.1 200.5v.1M177.1 200.9v-.1M177.1 200.8v-.1M177.1 200.7v-.1M177.1 200.6v-.1M177.1 200.5v-.1M177.1 200.4v-.1"/>
<path d="M177.1 200.3v.1M177.1 200.4v.1M177.1 201.2v-.2M177.1 201.1v.1M177.1 201v.1M177.1 204.1v.2M177.1 204.3v-.1M177.1 204v.1M177.1 203.9v.1M177.1 204.2v-.1M177.1 203.8v.1M177.1 203.7v.1"/>
<path d="M177.1 204.1v-.1M177.1 203.6v.1M177.1 204v-.1M177.1 203.5v.1M177.1 203.9v-.1M177.1 203.8v-.1M177.1 203.6v-.1M177.1 203.7v-.1M177.1 203.5v-.1M177.1 203.4v-.1M177.1 203.3v.1M177.1 203.4v.1"/>
<path d="M177.1 204.1v.1M177.1 207.5v-.5M177.1 202.5v-.1M177.1 201.9v.6M177.1 202.4v-.3M177.1 201.8v.1M177.1 202.1v-.1M177.1 201.7v.1M177.1 201.6v.1M177.1 202v-.1M177.1 201.5v.1M177.1 201.9v-.1"/>
<path d="M177.1 201.8v-.1M177.1 201.7v-.2M177.1 201.5v-.2M177.1 201.4v.1M177.1 201.3v.3M177.1 201.5v-.1M177.1 201.7v-.1M177.1 201.6v-.1M177.1 205.1v-.2M177.1 205.6v-.5M177.1 204.9v-.6M177.1 205.4v.2"/>
<path d="M177.1 204.3v.3M177.1 205.1v.3M177.1 204.6v.2M177.1 204.8v.1M177.1 205v.1M177.1 204.9v.1M177.1 206.8v-.5M177.1 206.3v-.1M177.1 206.3v.5M177.1 206.2v.1M177.1 206.2v-.1M177.1 206.1v.1"/>
<path d="M177.1 206.1v-.1M177.1 206v.1M177.1 206v-.1M177.1 205.9v.1M177.1 205.9v-.1M177.1 205.8v.1M177.1 205.8v-.1M177.1 205.7v.1M177.1 208.5v-.1M177.1 208.4v-.1M177.1 208.3v.1M177.1 208.4v.1"/>
<path d="M177.1 208.5v.1M177.1 208.6v-.1M177.1 208.2v.1M177.1 208.1v.1M177.1 208v.1M177.1 207.9v.1M177.1 208.3v-.1M177.1 208.2v-.1M177.1 207.8v.1M177.1 208.1v-.1M177.1 208v-.1M177.1 207.7v.1"/>
<path d="M177.1 207.9v-.1M177.1 207.8v-.1M177.1 208.8v.7M177.1 209.7v-.9M177.1 209.5v-.1M177.1 209.4v-.1M177.1 209.3v-.1M177.1 209.2v-.1M177.1 209.6v.1M177.1 209.1v-.1M177.1 209v-.1M177.1 209.5v.1"/>
<path d="M177.1 209.4v.1M177.1 208.9v-.1M177.1 209.3v.1M177.1 209.2v.1M177.1 209.1v.1M177.1 209v.1M177.1 208.8v.1M177.1 208.9v.1M177.1 209.7v-.2M177.1 202.4v-.5M177.1 201.9v.1M177.1 202v.4"/>
<path d="M177.1 206.6v-.3M177.1 206.3v.3M177.2 201v.2M177.2 200.9v.1M177.2 200.8v.1M177.2 200.7v.1M177.2 200.6v.1M177.2 200.5v.1M177.2 200.6v-.1M177.2 200.7v-.1M177.2 200.8v-.1M177.2 200.9v-.1"/>
<path d="M177.2 201v-.1M177.2 201.2v-.2M177.2 201.1v.1M177.2 201v.1M177.2 200.4v.1M177.2 200.5v-.1M177.2 200.3v.1M177.2 200.4v-.1M177.2 201.1v-.1M177.2 201.2v-.1M177.2 204.1v.2M177.2 204v.1"/>
<path d="M177.2 203.9v.1M177.2 203.8v.1M177.2 203.7v.1M177.2 203.6v.1M177.2 203.5v.1M177.2 203.6v-.1M177.2 203.7v-.1M177.2 203.8v-.1M177.2 203.9v-.1M177.2 204v-.1M177.2 204.1v-.1M177.2 204.2v-.1"/>
<path d="M177.2 204.1v.1M177.2 203.4v.1M177.2 203.5v-.1M177.2 203.3v.1M177.2 203.4v-.1M177.2 204.3v-.1M177.2 207.5v-.5M177.2 202.5v-.1M177.2 201.9v.6M177.2 201.8v.1M177.2 201.7v.1M177.2 201.6v.1"/>
<path d="M177.2 201.5v.1M177.2 201.4v.1M177.2 201.5v-.1M177.2 201.6v-.1M177.2 201.7v-.1M177.2 201.8v-.1M177.2 201.3v.3M177.2 201.5v-.2M177.2 201.7v-.2M177.2 201.9v-.1M177.2 202v-.1M177.2 202.1v-.1"/>
<path d="M177.2 202.4v-.3M177.2 205.1v-.2M177.2 205.6v-.5M177.2 205.4v.2M177.2 205.1v.3M177.2 205v.1M177.2 204.9v.1M177.2 204.8v.1M177.2 204.6v.2M177.2 204.3v.3M177.2 204.9v-.6M177.2 206.8v-.5"/>
<path d="M177.2 206.3v.5M177.2 206.2v.1M177.2 206.1v.1M177.2 206v.1M177.2 205.9v.1M177.2 205.8v.1M177.2 205.9v-.1M177.2 206v-.1M177.2 205.7v.1M177.2 205.8v-.1M177.2 206.1v-.1M177.2 206.2v-.1"/>
<path d="M177.2 206.3v-.1M177.2 208.4v.1M177.2 208.3v.1M177.2 208.2v.1M177.2 208.1v.1M177.2 208v.1M177.2 207.9v.1M177.2 207.8v.1M177.2 207.7v.1M177.2 207.8v-.1M177.2 207.9v-.1M177.2 208v-.1"/>
<path d="M177.2 208.1v-.1M177.2 208.2v-.1M177.2 208.3v-.1M177.2 208.4v-.1M177.2 208.5v-.1M177.2 208.6v-.1M177.2 208.5v.1M177.2 208.8v.7M177.2 209.7v-.9M177.2 209.6v.1M177.2 209.5v.1M177.2 209.4v.1"/>
<path d="M177.2 209.3v.1M177.2 209.2v.1M177.2 209.1v.1M177.2 209v.1M177.2 209.1v-.1M177.2 209.2v-.1M177.2 209.3v-.1M177.2 209.4v-.1M177.2 209.5v-.1M177.2 209.7v-.2M177.2 208.9v.1M177.2 208.8v.1"/>
<path d="M177.2 208.9v-.1M177.2 209v-.1M177.2 201h-.1M177.2 201.2h-.1M177.2 200.9h-.1M177.2 201.1h-.1M177.2 200.8h-.1M177.2 200.7h-.1M177.2 200.6h-.1M177.2 200.5h-.1M177.2 200.4h-.1M177.2 200.3h-.1"/>
<path d="M177.2 204.1h-.1M177.2 204.3h-.1M177.2 204.2h-.1M177.2 204h-.1M177.2 203.9h-.1M177.2 203.8h-.1M177.2 203.7h-.1M177.2 203.6h-.1M177.2 203.5h-.1M177.2 203.4h-.1M177.2 203.3h-.1M177.2 207.5h-.1"/>
<path d="M177.2 207h-.1M177.2 202.5h-.1M177.2 202.4h-.1M177.2 201.9h-.1M177.2 202.1h-.1M177.2 201.8h-.1M177.2 202h-.1M177.2 201.7h-.1M177.2 201.6h-.1M177.2 201.5h-.1M177.2 201.3h-.1M177.2 201.4h-.1"/>
<path d="M177.2 205.1h-.1M177.2 204.9h-.1M177.2 205.6h-.1M177.2 205.4h-.1M177.2 204.6h-.1M177.2 205h-.1M177.2 206.8h-.1M177.2 206.3h-.1M177.2 206.2h-.1M177.2 206.1h-.1M177.2 206h-.1M177.2 205.9h-.1"/>
<path d="M177.2 205.8h-.1M177.2 205.7h-.1M177.2 208.5h-.1M177.2 208.4h-.1M177.2 208.3h-.1M177.2 208.6h-.1M177.2 208.2h-.1M177.2 208.1h-.1M177.2 208h-.1M177.2 207.9h-.1M177.2 207.8h-.1M177.2 207.7h-.1"/>
<path d="M177.2 208.8h-.1M177.2 209.5h-.1M177.2 209.7h-.1M177.2 209.4h-.1M177.2 209.3h-.1M177.2 209.1h-.1M177.2 209.6h-.1M177.2 209h-.1M177.2 208.9h-.1M177.2 209.2h-.1M177.2 202.4v-.5M177.2 201.9v.1"/>
<path d="M177.2 202v.4M177.2 206.6h-.1M177.2 206.6v-.3M177.2 206.3v.3M154.4 232.6a2.68 2.68 0 0 0-4-2.3 2.68 2.68 0 0 0-.2 4.6 2.68 2.68 0 0 0 4.1-2l.1-.3"/>
</g>
<path d="M155.6 182.7l.3 1.3-.8-.1zM151.3 208.5l.9-.9 .4 .8zM149.7 225.7l1.3 .4-1.3 .4z" fill="#000"/>
<text font-size="4.2" x="13" y="17">308向Y短横板</text>
<text font-size="3.7" x="13" y="267">28-BY3 / 308向Y短横板</text>
<text font-size="3.6" x="263" y="34">加工基准与说明</text>
<g font-size="3">
<text x="39.9" y="97.8">右视图 Y / Z</text>
<text x="152.9" y="97.8">主视图 X / Z</text>
<text x="152.8" y="166.5">俯视图 X / Y</text>
<text x="156.6" y="188.4">3× 6.4</text>
<text x="169.5" y="188.4">6</text>
<text x="147.1" y="198">2× 4.3</text>
<text x="160" y="198">4（反面）</text>
<text x="160.8" y="192.1">11.25</text>
<text x="171.2" y="192.1">6</text>
<text x="151.3" y="201.6">8.25</text>
<text x="160" y="201.6">4</text>
<text x="124.9" y="227">2× 2.01</text>
<text x="139.5" y="227">4.5</text>
</g>
<g font-size="2.8">
<text x="263" y="41">局部原点为50×100板左下角与底面交点；A底面Z0，B左长边X0，C短边Y0。X沿50短边，Y沿100长边，Z向上</text>
<text x="263" y="45.1">。图纸全部孔坐标从该实体角点计，不从光学中心计。</text>
<text x="165" y="267">材料：316L不锈钢</text>
<text x="290" y="267">比例 1:1.5385</text>
<text x="353" y="267">页次 1 / 3</text>
<text x="13" y="274">修订 R3</text>
<text x="25.3" y="274">单位 mm</text>
<text x="38.6" y="274">第一角投影</text>
<text x="165" y="274">表面处理：去磁、钝化</text>
<text x="290" y="274">A3 420 × 297</text>
<text x="353" y="274">加工工程图</text>
</g>
<g font-size="2.7">
<text x="375.5" y="17">三视图 / 外形尺寸 / 孔编号</text>
<text x="263" y="54.2">未设通用尺寸公差或通用粗糙度；专用孔径、孔深、螺纹等级依孔表。坐标小数位不代表制造公差。</text>
<text x="13" y="282">图号：28-BY3-R3</text>
</g>
<g font-size="2.6">
<text x="263" y="62.2">1. 第一角法：右视置左，俯视置下。</text>
<text x="263" y="68.1">2. 孔编号对应后页坐标与完整孔加工标注。</text>
<text x="263" y="74">3. 坐标小数位只表示名义计算值，不代表尺寸公差。</text>
<text x="263" y="79.9">4. 本图仅定制加工件；商用器件、万能柱与标准螺钉不出加工图。</text>
<text x="263" y="85.8">5. 螺钉沉孔：Onshape ISO公制间隙孔Close配合默认尺寸，按孔表完整加工。</text>
<text x="263" y="91.7">6. 308 nm G58为用户批准的可修正试制假设，激光器绝对足孔位置仍需实测。</text>
<text x="263" y="97.6">7. 底/竖板先在桌外用2×M4×16及2×Ø2×8组装；销埋入量另测。</text>
<text x="187.3" y="107">10</text>
<text x="159.6" y="116.9">50</text>
<text x="187.3" y="205">100</text>
</g>
<g font-size="2.5">
<text x="11.5" y="108.2">O</text>
<text x="140.8" y="108.2">O</text>
<text x="140.8" y="235.5">O</text>
<text x="165" y="282">孔表坐标：局部 XYZ；详见基准说明</text>
<text x="290" y="282">打印：实际大小 100%</text>
<text x="353" y="282">未注条件见技术说明</text>
</g>
<g font-size="2.3">
<text x="15.5" y="102.3">Z</text>
<text x="144.8" y="102.3">Z</text>
<text x="23.5" y="110.2">Y</text>
<text x="152.7" y="110.2">X</text>
<text x="157.3" y="178.6">H01</text>
<text x="153.7" y="207.9">H03</text>
<text x="153.7" y="214.4">H04</text>
<text x="173.6" y="211.1">H01</text>
<text x="153.7" y="224.1">H04</text>
<text x="173.6" y="227.4">H01</text>
<text x="144.8" y="229.5">Y</text>
<text x="153.7" y="230.6">H03</text>
<text x="152.7" y="237.5">X</text>
</g>
<g font-size="2.1">
<text x="263" y="240">冻结源 SHA256：</text>
<text x="263" y="244">0d6c81510dcae922560d559e891954e4</text>
<text x="263" y="248">a1389af1c931380ea519b8f326104420</text>
</g>
</svg>
